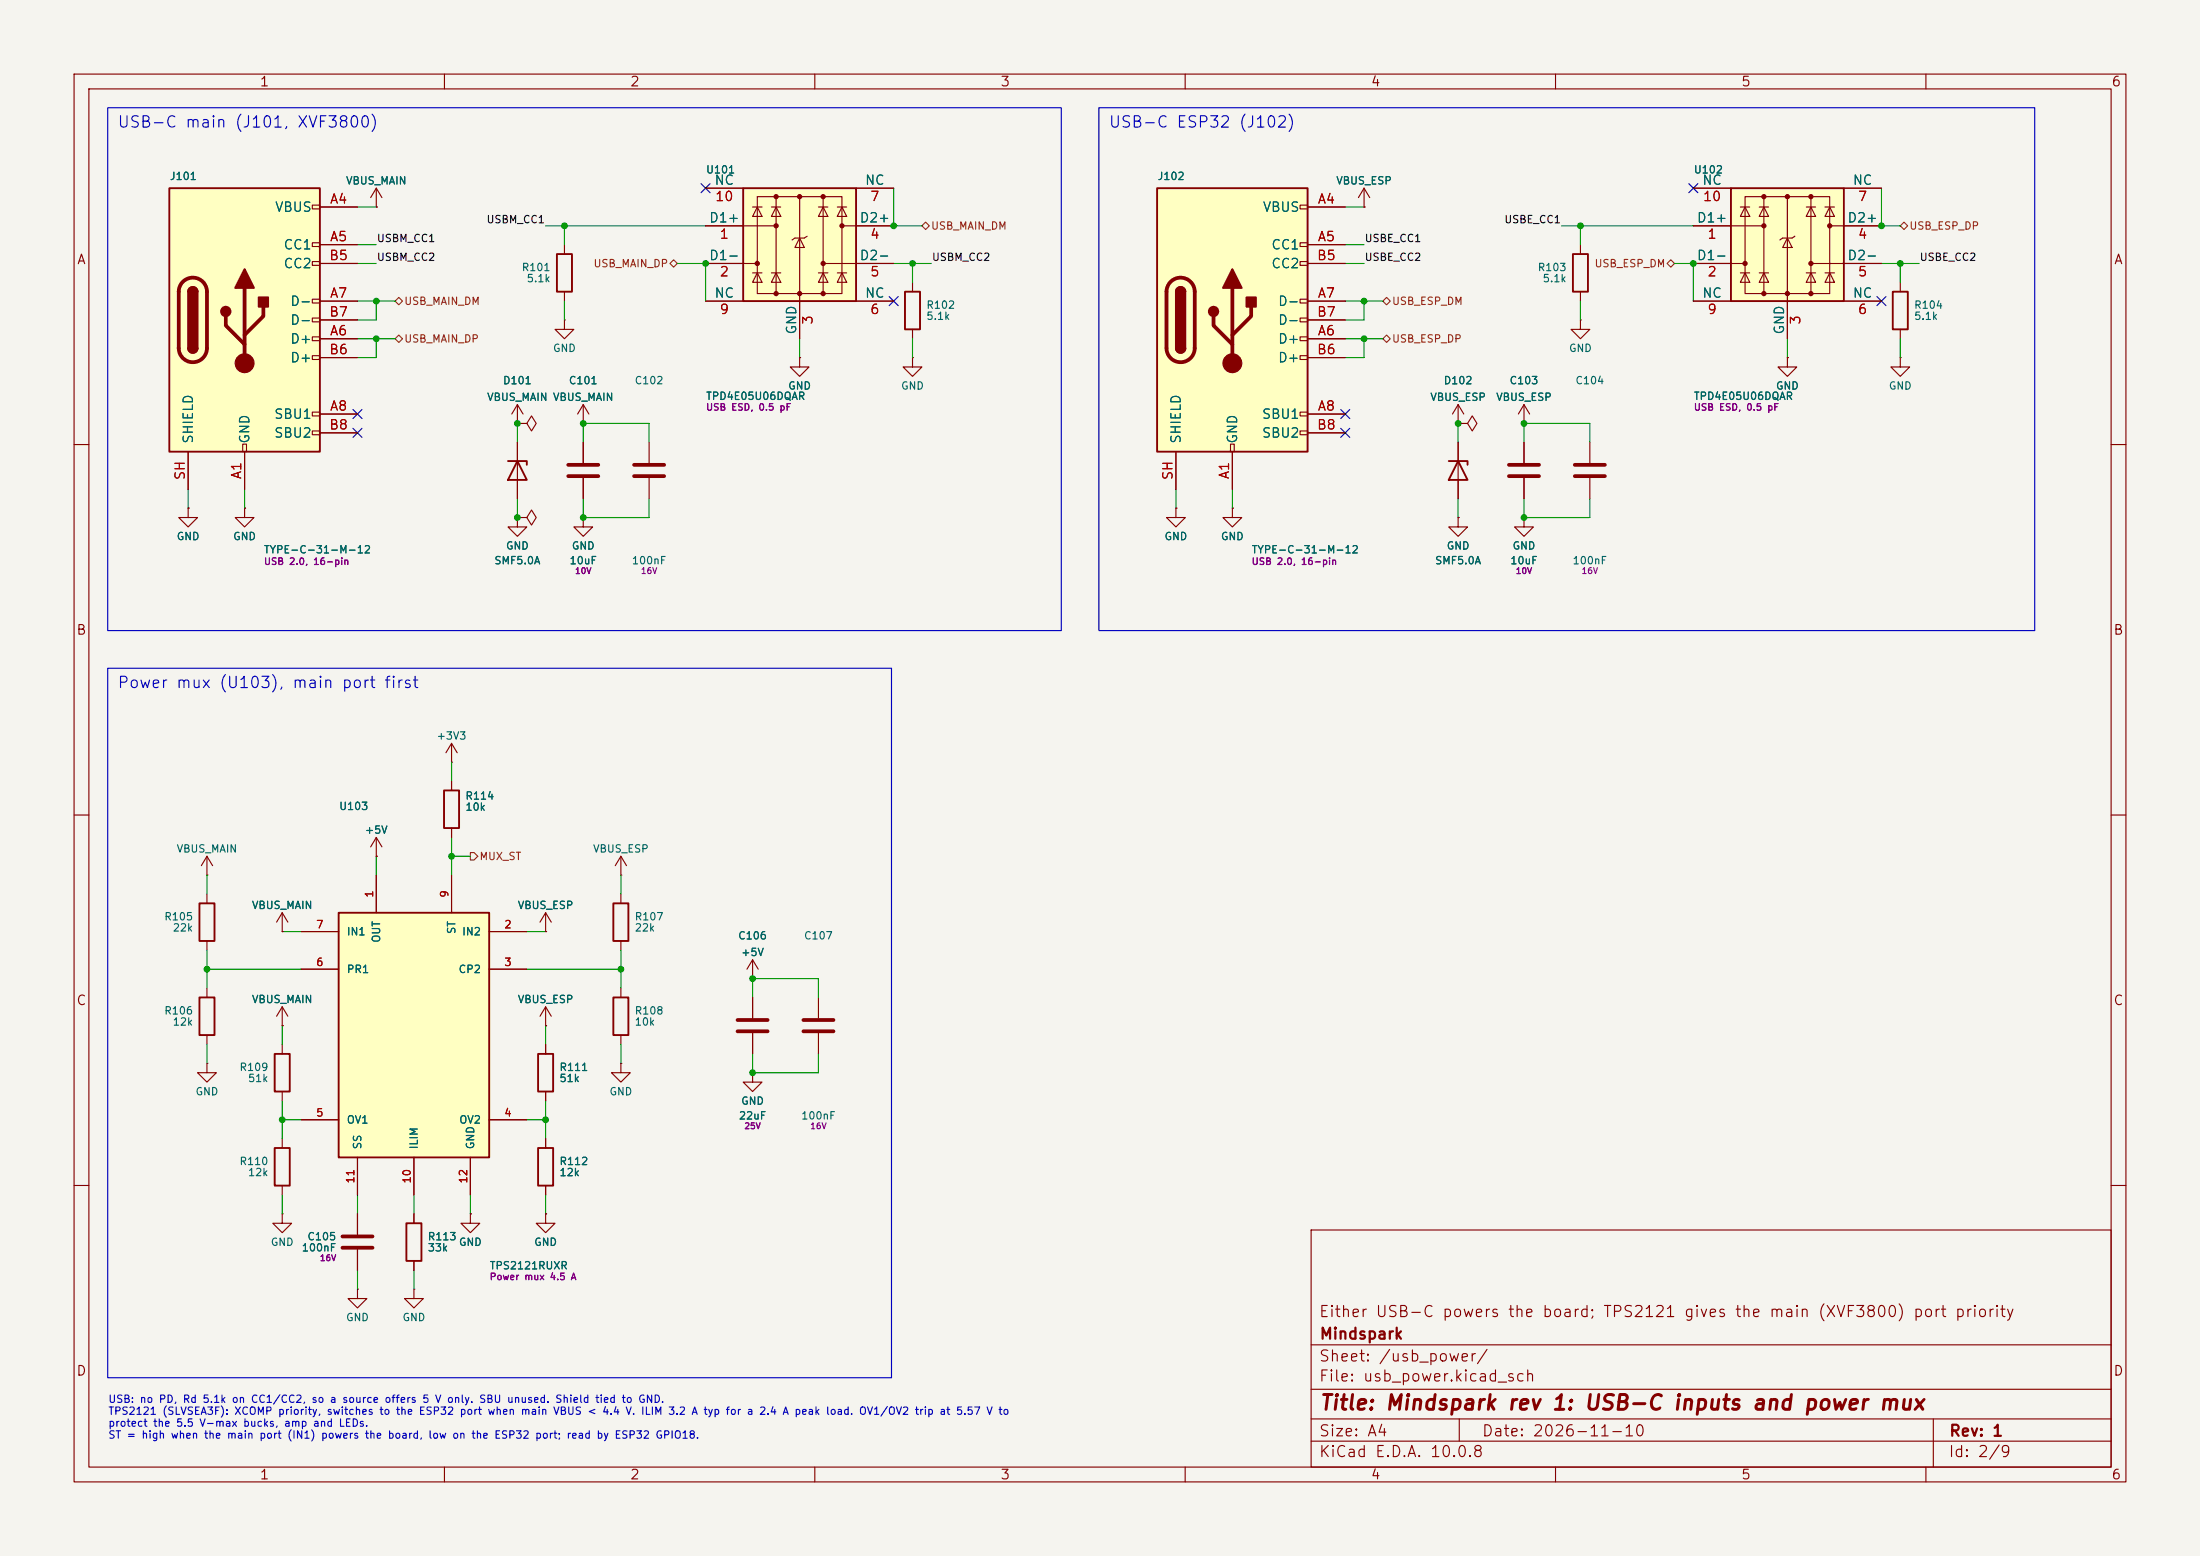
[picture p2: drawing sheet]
<svg xmlns="http://www.w3.org/2000/svg" width="297mm" height="210mm" viewBox="0 0 297 210" stroke-linecap="round" stroke-linejoin="round" font-family="sans-serif">
<path d="M0 0h297v210h-297z" fill="#f5f4ef" stroke="#f5f4ef" stroke-width=".14"/>
<g fill="none" stroke="#840000" stroke-width=".15">
<path d="M10 10h277v190h-277zM12 12h273v186h-273zM60 10v2M110 10v2M160 10v2M210 10v2M260 10v2M256.5 48.3v1.2h1.3l-1.3 1.3-1.2-1.3h1.2M256.5 48.3h.1M10 60h2M25.4 68.6v1.3h1.3l-1.3 1.2-1.3-1.2h1.3M25.4 68.6h.1"/>
<path d="M285 60h2M10 110h2M27.9 118.1h.1M27.9 115.6l-.7 1.2M27.9 115.6l.8 1.2M27.9 115.6v2.5M285 110h2M27.9 133.4v1.2M27.9 139.7v1.3M38.1 138.4h.1M38.1 125.7h.1M38.1 123.2v2.5"/>
<path d="M38.1 135.9v2.5M38.1 135.9l-.8 1.3M38.1 135.9l.8 1.3M38.1 123.2l-.8 1.3M38.1 123.2l.8 1.3M73.7 138.4h.1M73.7 125.7h.1M73.7 123.2v2.5M73.7 135.9v2.5M73.7 135.9l-.8 1.3M73.7 135.9l.7 1.3M73.7 123.2l-.8 1.3"/>
<path d="M73.7 123.2l.7 1.3M83.8 120.7v1.2M83.8 127v1.3M83.8 133.4v1.2M83.8 139.7v1.3M38.1 141v1.2M38.1 147.3v1.3M38.1 153.7v1.2M73.7 141v1.2M73.7 147.3v1.3M73.7 153.7v1.2M10 160h2"/>
<path d="M38.1 163.8v1.3h1.3l-1.3 1.3-1.3-1.3h1.3M38.1 163.8h.1M38.1 160v1.3M48.3 163.8v2.8M48.3 168.7v2.8M55.9 163.8v1.3M55.9 170.2v1.3M63.5 163.8v1.3h1.3l-1.3 1.3-1.3-1.3h1.3M63.5 163.8h.1M73.7 163.8v1.3h1.2l-1.2 1.3-1.3-1.3h1.3M73.7 163.8h.1M73.7 160v1.3"/>
<path d="M177 166h108v32h-108zM285 160h2M60 198v2M110 198v2M160 198v2M177 194.5h108M177 191.5h108M177 187.5h108M177 181.5h108M197 191.5v3M210 198v2M260 198v2"/>
<path d="M261 191.5v6.5"/>
</g>
<path d="M26.9 134.6h2.1v5.1h-2.1zM82.8 121.9h2v5.1h-2zM82.8 134.6h2v5.1h-2zM37.1 142.2h2v5.1h-2zM37.1 154.9h2v5.1h-2zM72.6 142.2h2.1v5.1h-2.1zM72.6 154.9h2.1v5.1h-2.1zM54.9 165.1h2v5.1h-2z" fill="none" stroke="#840000" stroke-width=".25"/>
<path d="M46.2 166.9h4.1M46.2 168.4h4.1" fill="none" stroke="#840000" stroke-width=".51"/>
<path d="M22.9 25.4h20.3v35.6h-20.3z" fill="#ffffc2"/>
<g fill="none" stroke="#840000" stroke-width=".15">
<path d="M42.2 27.7h1v.5h-1zM42.2 32.8h1v.5h-1zM42.2 35.3h1v.5h-1zM43.2 27.9h5.1M43.2 33h5.1M43.2 35.6h5.1M50.8 27.9h.1M50.8 25.4l-.8 1.3M50.8 25.4l.8 1.3M50.8 25.4v2.5M32.8 59.9h.5v1.1h-.5zM42.2 40.4h1v.5h-1z"/>
<path d="M42.2 42.9h1v.5h-1zM42.2 45.5h1v.5h-1zM42.2 48h1v.5h-1zM42.2 55.6h1v.5h-1zM42.2 58.2h1v.5h-1zM43.2 45.7h5.1M43.2 40.6h5.1M43.2 55.9h5.1M43.2 48.3h5.1M43.2 43.2h5.1M43.2 58.4h5.1M196.8 57.2h.1"/>
<path d="M196.8 57.2h1.3l.7-1.1 .6 1.1-.6 1-.7-1M196.8 54.6l-.7 1.3M196.8 54.6l.8 1.3M196.8 54.6v2.6M205.7 57.2h.1M205.7 54.6l-.7 1.3M205.7 54.6l.8 1.3M205.7 54.6v2.6M25.4 61v5M33 68.6v1.3h1.3l-1.3 1.2-1.3-1.2h1.3M33 68.6h.1M33 61v5"/>
<path d="M205.7 69.9v1.2h1.3l-1.3 1.3-1.2-1.3h1.2M205.7 69.9h.1"/>
</g>
<path d="M22.9 25.4h20.3v35.6h-20.3zM25.4 39.4a.64 .64 0 0 1 .6-.7 .64 .64 0 0 1 .7 .7M25.4 47a.64 .64 0 0 0 .6 .6 .64 .64 0 0 0 .7-.6" fill="none" stroke="#840000" stroke-width=".25"/>
<path d="M24.7 38a1.9 1.9 0 0 1 2.1-.4 1.9 1.9 0 0 1 1.1 1.8v7.6a1.91 1.91 0 0 1-1.9 1.9 1.91 1.91 0 0 1-1.9-1.9v-7.6a1.9 1.9 0 0 1 .6-1.4zM33 38.9v10.1M30.5 42.7v1.2l2.5 2.6M35.6 41.4v1.3l-2.6 2.5" fill="none" stroke="#840000" stroke-width=".51"/>
<g fill="#840000" stroke="#840000" stroke-width=".25">
<path d="M25.4 39.4h1.3v7.6h-1.3z"/>
<path d="M25.6 38.9a.64 .64 0 0 1 .7-.1 .64 .64 0 0 1 .4 .6h-1.3z"/>
<path d="M25.4 47h1.3a.64 .64 0 0 1-.7 .6 .64 .64 0 0 1-.6-.6z"/>
<path d="M33 36.3l1.3 2.6h-2.6z"/>
<path d="M34.9 40.1h1.3v1.3h-1.3z"/>
<circle cx="30.5" cy="42" r=".63"/>
</g>
<circle cx="33" cy="49" r="1.27" fill="#840000" stroke="#840000" stroke-width=".15"/>
<path d="M156.2 25.4h20.3v35.6h-20.3z" fill="#ffffc2"/>
<g fill="none" stroke="#840000" stroke-width=".15">
<path d="M175.5 27.7h1v.5h-1zM175.5 32.8h1v.5h-1zM175.5 35.3h1v.5h-1zM176.5 27.9h5.1M176.5 33h5.1M176.5 35.6h5.1M184.1 27.9h.1M184.1 25.4l-.7 1.3M184.1 25.4l.8 1.3M184.1 25.4v2.5M76.2 43.2v1.3h-1.3l1.3 1.2 1.3-1.2h-1.3M76.2 43.2h.1"/>
<path d="M166.1 59.9h.5v1.1h-.5zM175.5 40.4h1v.5h-1zM175.5 42.9h1v.5h-1zM175.5 45.5h1v.5h-1zM175.5 48h1v.5h-1zM175.5 55.6h1v.5h-1zM175.5 58.2h1v.5h-1zM176.5 45.7h5.1M176.5 40.6h5.1M176.5 55.9h5.1M176.5 48.3h5.1M176.5 43.2h5.1"/>
<path d="M176.5 58.4h5.1M196.8 59.7v7.6M205.7 59.7v2.8M214.6 59.7v2.8M158.7 68.6v1.3h1.3l-1.3 1.2-1.2-1.2h1.2M158.7 68.6h.1M158.7 61v5M166.4 68.6v1.3h1.2l-1.2 1.2-1.3-1.2h1.3M166.4 68.6h.1M166.4 61v5M196.8 69.9v1.2h1.3l-1.3 1.3-1.2-1.3h1.2M196.8 69.9h.1"/>
<path d="M205.7 64.5v2.8M214.6 64.5v2.8"/>
</g>
<path d="M156.2 25.4h20.3v35.6h-20.3zM158.7 39.4a.64 .64 0 0 1 .7-.7 .64 .64 0 0 1 .6 .7M158.7 47a.64 .64 0 0 0 .7 .6 .64 .64 0 0 0 .6-.6M195.6 62.2h2.5v.5M196.8 62.2l1.3 2.6h-2.5z" fill="none" stroke="#840000" stroke-width=".25"/>
<path d="M158 38a1.9 1.9 0 0 1 2.1-.4 1.9 1.9 0 0 1 1.2 1.8v7.6a1.91 1.91 0 0 1-1.9 1.9 1.91 1.91 0 0 1-1.9-1.9v-7.6a1.9 1.9 0 0 1 .5-1.4zM166.4 38.9v10.1M163.8 42.7v1.2l2.6 2.6M168.9 41.4v1.3l-2.5 2.5M203.7 62.7h4.1M203.7 64.3h4.1M212.6 62.7h4.1M212.6 64.3h4.1" fill="none" stroke="#840000" stroke-width=".51"/>
<g fill="#840000" stroke="#840000" stroke-width=".25">
<path d="M158.7 39.4h1.3v7.6h-1.3z"/>
<path d="M158.9 38.9a.64 .64 0 0 1 .7-.1 .64 .64 0 0 1 .4 .6h-1.3z"/>
<path d="M158.7 47h1.3a.64 .64 0 0 1-.6 .6 .64 .64 0 0 1-.7-.6z"/>
<path d="M166.4 36.3l1.2 2.6h-2.5z"/>
<path d="M168.3 40.1h1.2v1.3h-1.2z"/>
<circle cx="163.8" cy="42" r=".63"/>
</g>
<circle cx="166.4" cy="49" r="1.27" fill="#840000" stroke="#840000" stroke-width=".15"/>
<path d="M233.7 25.4h15.2v15.2h-15.2z" fill="#ffffc2"/>
<g fill="none" stroke="#840000" stroke-width=".15">
<path d="M76.2 33v1.3M76.2 39.4v1.2M123.2 38.1v1.3M213.4 33v1.3M213.4 39.4v1.2M228.6 30.5h9.5M228.6 35.6h7M228.6 25.4h5.1M234.9 27.9h1.3M234.9 36.8h1.3M235.6 26.5h11.4v13.1h-11.4zM235.6 27.9l.6 1.3h-1.3z"/>
<path d="M235.6 36.8l.6 1.3h-1.3zM237.5 27.9h1.3M237.5 36.8h1.3M238.1 27.9l.7 1.3h-1.3zM238.1 36.8l.7 1.3h-1.3zM238.1 26.5v13.1M241.3 32.1l.6 1.3h-1.2zM241.3 26.5v19.2M242.3 31.9l-.4 .2h-1.2l-.4 .3M243.8 27.9h1.3M243.8 36.8h1.3M244.5 27.9l.6 1.3h-1.3z"/>
<path d="M244.5 36.8l.6 1.3h-1.3zM244.5 26.5v13.1M244.5 35.6h9.5M246.4 27.9h1.2M246.4 36.8h1.2M247 27.9l.6 1.3h-1.2zM247 36.8l.6 1.3h-1.2zM247 30.5h7M248.9 25.4h5.1M256.5 38.1v1.3M69.8 57.2h1.3l.7-1.1 .6 1.1-.6 1-.7-1M69.8 57.2h.1"/>
<path d="M69.8 59.7v7.6M78.7 59.7v2.8M87.6 59.7v2.8M123.2 48.3v1.2h1.3l-1.3 1.3-1.3-1.3h1.3M123.2 48.3h.1M123.2 44.5v1.2M213.4 43.2v1.3h-1.3l1.3 1.2 1.2-1.2h-1.2M213.4 43.2h.1M228.6 40.6h5.1M241.3 48.3v1.2h1.3l-1.3 1.3-1.3-1.3h1.3M241.3 48.3h.1M248.9 40.6h5.1"/>
<path d="M256.5 44.5v1.2M69.8 69.9v1.2h1.3l-1.3 1.3-1.2-1.3h1.2M69.8 69.9h.1M69.8 69.9h1.3l.7-1.1 .6 1.1-.6 1-.7-1M78.7 69.9v1.2h1.3l-1.3 1.3-1.2-1.3h1.2M78.7 69.9h.1M78.7 64.5v2.8M87.6 64.5v2.8M50.8 115.6h.1M50.8 113l-.8 1.3M50.8 113l.8 1.3M50.8 113v2.6"/>
<path d="M61 102.9h.1M61 100.3l-.8 1.3M61 100.3l.7 1.3M61 100.3v2.6M61 105.4v1.3M61 111.8v1.2M27.9 120.7v1.2M27.9 127v1.3M27.9 143.5v1.3h1.3l-1.3 1.3-1.2-1.3h1.2M27.9 143.5h.1M48.3 174v1.3h1.2l-1.2 1.2-1.3-1.2h1.3M48.3 174h.1"/>
<path d="M55.9 174v1.3h1.2l-1.2 1.2-1.3-1.2h1.3M55.9 174h.1"/>
</g>
<path d="M75.2 34.3h2v5.1h-2zM122.2 39.4h2v5.1h-2zM212.3 34.3h2.1v5.1h-2.1zM233.7 25.4h15.2v15.2h-15.2zM255.5 39.4h2.1v5.1h-2.1zM68.6 62.2h2.5v.5M69.8 62.2l1.3 2.6h-2.5zM59.9 106.7h2.1v5.1h-2.1zM26.9 121.9h2.1v5.1h-2.1z" fill="none" stroke="#840000" stroke-width=".25"/>
<g fill="#840000" stroke="#840000" stroke-width=".15">
<circle cx="235.6" cy="35.6" r=".28"/>
<circle cx="238.1" cy="26.5" r=".28"/>
<circle cx="238.1" cy="30.5" r=".28"/>
<circle cx="238.1" cy="39.6" r=".28"/>
<circle cx="241.3" cy="26.5" r=".28"/>
<circle cx="241.3" cy="39.6" r=".28"/>
<circle cx="244.5" cy="26.5" r=".28"/>
<circle cx="244.5" cy="35.6" r=".28"/>
<circle cx="244.5" cy="39.6" r=".28"/>
<circle cx="247" cy="30.5" r=".28"/>
</g>
<path d="M76.7 62.7h4.1M76.7 64.3h4.1M85.6 62.7h4.1M85.6 64.3h4.1" fill="none" stroke="#840000" stroke-width=".51"/>
<path d="M100.3 25.4h15.3v15.2h-15.3z" fill="#ffffc2"/>
<g fill="none" stroke="#840000" stroke-width=".15">
<path d="M95.2 30.5h9.6M95.2 35.6h7M95.2 25.4h5.1M101.6 27.9h1.3M101.6 36.8h1.3M102.2 26.5h11.5v13.1h-11.5zM102.2 27.9l.7 1.3h-1.3zM102.2 36.8l.7 1.3h-1.3zM104.1 27.9h1.3M104.1 36.8h1.3M104.8 27.9l.6 1.3h-1.3zM104.8 36.8l.6 1.3h-1.3z"/>
<path d="M104.8 26.5v13.1M107.9 32.1l.7 1.3h-1.3zM107.9 26.5v19.2M109 31.9l-.4 .2h-1.3l-.4 .3M110.5 27.9h1.3M110.5 36.8h1.3M111.1 27.9l.7 1.3h-1.3zM111.1 36.8l.7 1.3h-1.3zM111.1 26.5v13.1M111.1 35.6h9.5M113 27.9h1.3M113 36.8h1.3"/>
<path d="M113.7 27.9l.6 1.3h-1.3zM113.7 36.8l.6 1.3h-1.3zM113.7 30.5h6.9M115.6 25.4h5M95.2 40.6h5.1M115.6 40.6h5M110.5 134.6v2.8M110.5 139.4v2.8M101.6 144.8v1.3h1.3l-1.3 1.2-1.3-1.2h1.3M101.6 144.8h.1"/>
</g>
<path d="M100.3 25.4h15.3v15.2h-15.3z" fill="none" stroke="#840000" stroke-width=".25"/>
<g fill="#840000" stroke="#840000" stroke-width=".15">
<circle cx="102.2" cy="35.6" r=".28"/>
<circle cx="104.8" cy="26.5" r=".28"/>
<circle cx="104.8" cy="30.5" r=".28"/>
<circle cx="104.8" cy="39.6" r=".28"/>
<circle cx="107.9" cy="26.5" r=".28"/>
<circle cx="107.9" cy="39.6" r=".28"/>
<circle cx="111.1" cy="26.5" r=".28"/>
<circle cx="111.1" cy="35.6" r=".28"/>
<circle cx="111.1" cy="39.6" r=".28"/>
<circle cx="113.7" cy="30.5" r=".28"/>
</g>
<path d="M108.5 137.7h4M108.5 139.2h4" fill="none" stroke="#840000" stroke-width=".51"/>
<path d="M45.7 123.2h20.3v33h-20.3z" fill="#ffffc2"/>
<path d="M45.7 123.2h20.3v33h-20.3z" fill="none" stroke="#840000" stroke-width=".25"/>
<g fill="none" stroke="#840000" stroke-width=".15">
<path d="M43.2 27.9h5.1M43.2 33h5.1M43.2 35.6h5.1M50.8 27.9h.1M95.2 35.6h5.1M95.2 30.5h5.1M95.2 25.4h5.1M115.6 35.6h5M115.6 30.5h5M115.6 25.4h5M176.5 27.9h5.1M176.5 33h5.1"/>
<path d="M176.5 35.6h5.1M184.1 27.9h.1M228.6 35.6h5.1M228.6 30.5h5.1M228.6 25.4h5.1M248.9 35.6h5.1M248.9 30.5h5.1M248.9 25.4h5.1M43.2 45.7h5.1M43.2 40.6h5.1M43.2 55.9h5.1M43.2 48.3h5.1"/>
<path d="M43.2 43.2h5.1M43.2 58.4h5.1M69.8 57.2h.1M69.8 54.6l-.7 1.3M69.8 54.6l.8 1.3M69.8 54.6v2.6M69.8 59.7v2.5M78.7 57.2h.1M78.7 54.6l-.7 1.3M78.7 54.6l.8 1.3M78.7 54.6v2.6M78.7 59.7v2.8"/>
<path d="M95.2 40.6h5.1M107.9 48.3v1.2h1.3l-1.3 1.3-1.2-1.3h1.2M107.9 48.3h.1M107.9 40.6v5.1M115.6 40.6h5M176.5 45.7h5.1M176.5 40.6h5.1M176.5 55.9h5.1M176.5 48.3h5.1M176.5 43.2h5.1M176.5 58.4h5.1M196.8 57.2h.1"/>
<path d="M196.8 59.7v2.5M205.7 57.2h.1M205.7 59.7v2.8M228.6 40.6h5.1M241.3 48.3h.1M241.3 40.6v5.1M248.9 40.6h5.1M25.4 68.6h.1M25.4 61v5M33 68.6h.1M33 61v5M69.8 69.9h.1"/>
<path d="M69.8 64.8v2.5M78.7 69.9h.1M78.7 64.5v2.8M158.7 68.6h.1M158.7 61v5M166.4 68.6h.1M166.4 61v5M196.8 69.9h.1M196.8 64.8v2.5M205.7 69.9h.1M205.7 64.5v2.8M50.8 115.6h.1"/>
<path d="M50.8 118.1v5.1M61 105.4v1.3M61 111.8v1.2M61 118.1v5.1M83.8 118.1h.1M83.8 115.6l-.7 1.2M83.8 115.6l.8 1.2M83.8 115.6v2.5M38.1 125.7h.1M38.1 138.4h.1M40.6 125.7h5.1M40.6 130.8h5.1"/>
<path d="M66 125.7h5.1M66 130.8h5.1M73.7 125.7h.1M73.7 138.4h.1M101.6 132.1h.1M101.6 129.5v2.6M101.6 134.6v2.8M101.6 139.4v2.8M101.6 129.5l-.8 1.3M101.6 129.5l.8 1.3M40.6 151.1h5.1M48.3 156.2v5.1"/>
<path d="M55.9 156.2v5.1M63.5 156.2v5.1M66 151.1h5.1M73.7 141v1.2M73.7 147.3v1.3M73.7 153.7v1.2M83.8 143.5v1.3h1.3l-1.3 1.3-1.3-1.3h1.3M83.8 143.5h.1M101.6 144.8h.1M48.3 163.8v2.8M48.3 168.7v2.8M55.9 163.8v1.3"/>
<path d="M55.9 170.2v1.3M63.5 163.8h.1M73.7 163.8h.1M73.7 160v1.3"/>
</g>
<path d="M99.6 137.7h4M99.6 139.2h4" fill="none" stroke="#840000" stroke-width=".51"/>
<path d="M90.9 35.1l.5 .5-.5 .5-.5-.5zM124.5 30.5l.5-.5 .5 .5-.5 .5zM225.1 35.6l.5-.5 .5 .5-.5 .5zM256.5 30.5l.5-.5 .5 .5-.5 .5zM53.8 40.1l.5 .5-.5 .5-.5-.5zM53.8 45.2l.5 .5-.5 .5-.5-.5zM186.7 40.6l.5-.5 .5 .5-.5 .5zM186.7 45.7l.5-.5 .5 .5-.5 .5zM63.5 115.1h.5l.5 .5-.5 .5h-.5z" fill="none" stroke="#725600" stroke-width=".15"/>
<g fill="none" stroke="#009600" stroke-width=".15">
<path d="M48.3 33h2.5M48.3 35.6h2.5M48.3 27.9h2.5M73.7 30.5h21.5M76.2 30.5v2.5M91.4 35.6h3.8v5M120.6 25.4v5.1h3.9M120.6 35.6h5.1M123.2 35.6v2.5M181.6 33h2.5M181.6 35.6h2.5M181.6 27.9h2.5"/>
<path d="M210.8 30.5h17.8M213.4 30.5v2.5M226.1 35.6h2.5v5M254 25.4v5.1h2.5M254 35.6h5.1M256.5 35.6v2.5M48.3 40.6h5M48.3 45.7h5M50.8 40.6v2.6h-2.5M50.8 45.7v2.6h-2.5M69.8 57.2v2.5M76.2 40.6v2.6"/>
<path d="M78.7 59.7v-2.5h8.9v2.5M107.9 45.7v2.6M123.2 45.7v2.6M181.6 40.6h5.1M181.6 45.7h5.1M184.1 40.6v2.6h-2.5M184.1 45.7v2.6h-2.5M196.8 57.2v2.5M205.7 59.7v-2.5h8.9v2.5M213.4 40.6v2.6M241.3 45.7v2.6M256.5 45.7v2.6"/>
<path d="M25.4 66v2.6M33 66v2.6M69.8 67.3v2.6M78.7 67.3v2.6h8.9v-2.6M158.7 66v2.6M166.4 66v2.6M196.8 67.3v2.6M205.7 67.3v2.6h8.9v-2.6M27.9 118.1v2.6M50.8 115.6v2.5M61 102.9v2.5M61 113v5.1"/>
<path d="M61 115.6h2.5M83.8 118.1v2.6M27.9 128.3v5.1M27.9 130.8h12.7M38.1 138.4v2.6M38.1 125.7h2.5M71.1 130.8h12.7M71.1 125.7h2.6M73.7 138.4v2.6M83.8 128.3v5.1M101.6 134.6v-2.5h8.9v2.5M27.9 141v2.5"/>
<path d="M38.1 151.1h2.5M38.1 148.6v5.1M71.1 151.1h2.6M73.7 148.6v5.1M83.8 141v2.5M101.6 142.2v2.6h8.9v-2.6M38.1 161.3v2.5M48.3 161.3v2.5M48.3 171.5v2.5M55.9 161.3v2.5M55.9 171.5v2.5M63.5 161.3v2.5"/>
<path d="M73.7 161.3v2.5"/>
</g>
<g fill="none" stroke="#000084" stroke-width=".15">
<path d="M94.6 24.8l1.3 1.2M95.9 24.8l-1.3 1.2M228 24.8l1.2 1.2M229.2 24.8l-1.2 1.2M47.7 57.8l1.2 1.2M47.7 55.3l1.2 1.2M48.9 57.8l-1.2 1.2M48.9 55.3l-1.2 1.2M120 40l1.3 1.2M121.3 40l-1.3 1.2M181 55.3l1.2 1.2M181 57.8l1.2 1.2"/>
<path d="M182.2 55.3l-1.2 1.2M182.2 57.8l-1.2 1.2M253.4 40l1.2 1.2M254.6 40l-1.2 1.2"/>
</g>
<path d="M14.5 14.5h128.8v70.6h-128.8zM148.4 14.5h126.3v70.6h-126.3zM14.5 90.2h105.9v95.8h-105.9z" fill="none" stroke="#0000c2" stroke-width=".15"/>
<g fill="#009600">
<circle cx="50.8" cy="40.6" r=".46"/>
<circle cx="50.8" cy="45.7" r=".46"/>
<circle cx="101.6" cy="144.8" r=".46"/>
<circle cx="101.6" cy="132.1" r=".46"/>
<circle cx="38.1" cy="151.1" r=".46"/>
<circle cx="73.7" cy="151.1" r=".46"/>
<circle cx="83.8" cy="130.8" r=".46"/>
<circle cx="27.9" cy="130.8" r=".46"/>
<circle cx="61" cy="115.6" r=".46"/>
<circle cx="196.8" cy="57.2" r=".46"/>
<circle cx="184.1" cy="45.7" r=".46"/>
<circle cx="184.1" cy="40.6" r=".46"/>
<circle cx="205.7" cy="69.9" r=".46"/>
<circle cx="205.7" cy="57.2" r=".46"/>
<circle cx="254" cy="30.5" r=".46"/>
<circle cx="256.5" cy="35.6" r=".46"/>
<circle cx="228.6" cy="35.6" r=".46"/>
<circle cx="213.4" cy="30.5" r=".46"/>
<circle cx="123.2" cy="35.6" r=".46"/>
<circle cx="120.6" cy="30.5" r=".46"/>
<circle cx="76.2" cy="30.5" r=".46"/>
<circle cx="95.2" cy="35.6" r=".46"/>
<circle cx="69.8" cy="57.2" r=".46"/>
<circle cx="78.7" cy="57.2" r=".46"/>
<circle cx="69.8" cy="69.9" r=".46"/>
<circle cx="78.7" cy="69.9" r=".46"/>
</g>
<text font-size="2" fill="#840000" x="178" y="190.8">Title: Mindspark rev 1: USB-C inputs and power mux</text>
<g font-size="1.5" fill="#0000c2">
<text x="15.8" y="17.6">USB-C main (J101, XVF3800)</text>
<text x="149.6" y="17.6">USB-C ESP32 (J102)</text>
<text x="15.8" y="93.3">Power mux (U103), main port first</text>
</g>
<g font-size="1.5" fill="#840000">
<text x="178" y="178.1">Either USB-C powers the board; TPS2121 gives the main (XVF3800) port priority</text>
<text x="178" y="184.1">Sheet: /usb_power/</text>
<text x="178" y="181.1">Mindspark</text>
<text x="178" y="186.8">File: usb_power.kicad_sch</text>
<text x="178" y="197">KiCad E.D.A. 10.0.8</text>
<text x="178" y="194.2">Size: A4</text>
<text x="200" y="194.2">Date: 2026-11-10</text>
<text x="263" y="197">Id: 2/9</text>
<text x="263" y="194.2">Rev: 1</text>
</g>
<g font-size="1.3" fill="#840000">
<text x="35" y="12">1</text>
<text x="85" y="12">2</text>
<text x="135" y="12">3</text>
<text x="185" y="12">4</text>
<text x="235" y="12">5</text>
<text x="285" y="12">6</text>
<text x="10.3" y="36">A</text>
<text x="285.3" y="36">A</text>
<text x="10.2" y="86">B</text>
<text x="285.2" y="86">B</text>
<text x="10.2" y="136">C</text>
<text x="285.2" y="136">C</text>
<text x="10.2" y="186">D</text>
<text x="285.2" y="186">D</text>
<text x="35" y="200">1</text>
<text x="85" y="200">2</text>
<text x="135" y="200">3</text>
<text x="185" y="200">4</text>
<text x="235" y="200">5</text>
<text x="285" y="200">6</text>
</g>
<g font-size="1.3" fill="#006464">
<text x="37" y="28.9">VBUS</text>
<text x="96.4" y="25.3">NC</text>
<text x="116.7" y="25.3">NC</text>
<text x="170.4" y="28.9">VBUS</text>
<text x="229.7" y="25.3">NC</text>
<text x="250" y="25.3">NC</text>
<text x="38.2" y="34">CC1</text>
<text x="95.6" y="30.3">D1+</text>
<text x="95.6" y="35.4">D1-</text>
<text x="116" y="30.3">D2+</text>
<text x="116" y="35.4">D2-</text>
<text x="171.5" y="34">CC1</text>
<text x="229" y="30.3">D1+</text>
<text x="229" y="35.4">D1-</text>
<text x="249.3" y="30.3">D2+</text>
<text x="249.3" y="35.4">D2-</text>
<text x="38.2" y="36.5">CC2</text>
<text x="39.1" y="41.6">D-</text>
<text x="96.4" y="40.5">NC</text>
<text x="116.7" y="40.5">NC</text>
<text x="171.5" y="36.5">CC2</text>
<text x="172.4" y="41.6">D-</text>
<text x="229.7" y="40.5">NC</text>
<text x="250" y="40.5">NC</text>
<text x="39.1" y="46.7">D+</text>
<text x="39.1" y="44.1">D-</text>
<text x="107.8" y="45.2" transform="rotate(-90 107.8 45.2)">GND</text>
<text x="172.4" y="46.7">D+</text>
<text x="172.4" y="44.1">D-</text>
<text x="241.2" y="45.2" transform="rotate(-90 241.2 45.2)">GND</text>
<text x="39.1" y="49.2">D+</text>
<text x="172.4" y="49.2">D+</text>
<text x="26.4" y="60" transform="rotate(-90 26.4 60)">SHIELD</text>
<text x="34" y="60" transform="rotate(-90 34 60)">GND</text>
<text x="36.9" y="56.8">SBU1</text>
<text x="36.9" y="59.4">SBU2</text>
<text x="159.7" y="60" transform="rotate(-90 159.7 60)">SHIELD</text>
<text x="167.3" y="60" transform="rotate(-90 167.3 60)">GND</text>
<text x="170.3" y="56.8">SBU1</text>
<text x="170.3" y="59.4">SBU2</text>
</g>
<g font-size="1.3" fill="#a90000">
<text x="44.4" y="27.8">A4</text>
<text x="96.5" y="27.5">10</text>
<text x="117.4" y="27.5">7</text>
<text x="177.8" y="27.8">A4</text>
<text x="229.8" y="27.5">10</text>
<text x="250.7" y="27.5">7</text>
<text x="44.4" y="35.4">B5</text>
<text x="44.4" y="32.9">A5</text>
<text x="97.1" y="32.5">1</text>
<text x="117.4" y="32.5">4</text>
<text x="177.7" y="35.4">B5</text>
<text x="177.8" y="32.9">A5</text>
<text x="230.4" y="32.5">1</text>
<text x="250.7" y="32.5">4</text>
<text x="44.4" y="40.5">A7</text>
<text x="97.1" y="37.6">2</text>
<text x="117.4" y="37.6">5</text>
<text x="177.8" y="40.5">A7</text>
<text x="230.4" y="37.6">2</text>
<text x="250.7" y="37.6">5</text>
<text x="44.4" y="43">B7</text>
<text x="44.4" y="45.6">A6</text>
<text x="97.1" y="42.7">9</text>
<text x="110" y="43.9" transform="rotate(-90 110 43.9)">3</text>
<text x="117.4" y="42.7">6</text>
<text x="177.7" y="43">B7</text>
<text x="177.8" y="45.6">A6</text>
<text x="230.4" y="42.7">9</text>
<text x="243.4" y="43.9" transform="rotate(-90 243.4 43.9)">3</text>
<text x="250.7" y="42.7">6</text>
<text x="44.4" y="48.1">B6</text>
<text x="177.7" y="48.1">B6</text>
<text x="44.4" y="58.3">B8</text>
<text x="44.4" y="55.7">A8</text>
<text x="177.7" y="58.3">B8</text>
<text x="177.8" y="55.7">A8</text>
<text x="25.3" y="64.9" transform="rotate(-90 25.3 64.9)">SH</text>
<text x="32.9" y="64.8" transform="rotate(-90 32.9 64.8)">A1</text>
<text x="158.6" y="64.9" transform="rotate(-90 158.6 64.9)">SH</text>
<text x="166.2" y="64.8" transform="rotate(-90 166.2 64.8)">A1</text>
</g>
<g font-size="1" fill="#006464">
<text x="95.2" y="23.7">U101</text>
<text x="228.6" y="23.7">U102</text>
<text x="22.8" y="24.5">J101</text>
<text x="46.6" y="25.1">VBUS_MAIN</text>
<text x="156.2" y="24.5">J102</text>
<text x="180.3" y="25.1">VBUS_ESP</text>
<text x="70.4" y="36.8">R101</text>
<text x="71" y="38.3">5.1k</text>
<text x="125" y="41.9">R102</text>
<text x="207.5" y="36.8">R103</text>
<text x="208.2" y="38.3">5.1k</text>
<text x="258.3" y="41.9">R104</text>
<text x="74.6" y="47.7">GND</text>
<text x="125" y="43.4">5.1k</text>
<text x="211.7" y="47.7">GND</text>
<text x="258.3" y="43.4">5.1k</text>
<text x="67.8" y="52.1">D101</text>
<text x="76.7" y="52.1">C101</text>
<text x="85.6" y="52.1">C102</text>
<text x="106.3" y="52.8">GND</text>
<text x="121.6" y="52.8">GND</text>
<text x="194.8" y="52.1">D102</text>
<text x="203.7" y="52.1">C103</text>
<text x="212.6" y="52.1">C104</text>
<text x="239.7" y="52.8">GND</text>
<text x="254.9" y="52.8">GND</text>
<text x="65.7" y="54.4">VBUS_MAIN VBUS_MAIN</text>
<text x="95.2" y="54.2">TPD4E05U06DQAR</text>
<text x="193" y="54.4">VBUS_ESP</text>
<text x="201.9" y="54.4">VBUS_ESP</text>
<text x="228.6" y="54.2">TPD4E05U06DQAR</text>
<text x="23.8" y="73.1">GND</text>
<text x="31.4" y="73.1">GND</text>
<text x="35.5" y="74.9">TYPE-C-31-M-12</text>
<text x="66.7" y="76.4">SMF5.0A</text>
<text x="68.2" y="74.4">GND</text>
<text x="76.8" y="76.4">10uF</text>
<text x="77.1" y="74.4">GND</text>
<text x="85.2" y="76.4">100nF</text>
<text x="157.1" y="73.1">GND</text>
<text x="164.7" y="73.1">GND</text>
<text x="168.9" y="74.9">TYPE-C-31-M-12</text>
<text x="193.7" y="76.4">SMF5.0A</text>
<text x="195.2" y="74.4">GND</text>
<text x="203.8" y="76.4">10uF</text>
<text x="204.1" y="74.4">GND</text>
<text x="212.2" y="76.4">100nF</text>
<text x="58.9" y="100.1">+3V3</text>
<text x="45.7" y="109.6">U103</text>
<text x="49.2" y="112.8">+5V</text>
<text x="62.7" y="108.2">R114</text>
<text x="62.7" y="109.7">10k</text>
<text x="23.8" y="115.3">VBUS_MAIN</text>
<text x="80" y="115.3">VBUS_ESP</text>
<text x="22.1" y="124.5">R105</text>
<text x="23.2" y="126">22k</text>
<text x="33.9" y="122.9">VBUS_MAIN</text>
<text x="69.8" y="122.9">VBUS_ESP</text>
<text x="85.6" y="124.5">R107</text>
<text x="85.6" y="126">22k</text>
<text x="46.7" y="131.6">PR1</text>
<text x="46.7" y="126.5">IN1</text>
<text x="51.6" y="127.3" transform="rotate(-90 51.6 127.3)">OUT</text>
<text x="61.7" y="126.1" transform="rotate(-90 61.7 126.1)">ST</text>
<text x="61.8" y="131.6">CP2</text>
<text x="62.3" y="126.5">IN2</text>
<text x="99.6" y="127">C106</text>
<text x="100" y="129.3">+5V</text>
<text x="108.5" y="127">C107</text>
<text x="22.1" y="137.2">R106</text>
<text x="33.9" y="135.6">VBUS_MAIN</text>
<text x="69.8" y="135.6">VBUS_ESP</text>
<text x="85.6" y="137.2">R108</text>
<text x="23.2" y="138.7">12k</text>
<text x="85.6" y="138.7">10k</text>
<text x="26.3" y="148.1">GND</text>
<text x="32.3" y="144.8">R109</text>
<text x="33.4" y="146.3">51k</text>
<text x="75.4" y="144.8">R111</text>
<text x="75.4" y="146.3">51k</text>
<text x="82.2" y="148.1">GND</text>
<text x="100" y="149.3">GND</text>
<text x="46.7" y="151.9">OV1</text>
<text x="49" y="155.2" transform="rotate(-90 49 155.2)">SS</text>
<text x="56.6" y="155.2" transform="rotate(-90 56.6 155.2)">ILIM</text>
<text x="61.9" y="151.9">OV2</text>
<text x="64.3" y="155.2" transform="rotate(-90 64.3 155.2)">GND</text>
<text x="99.7" y="151.3">22uF</text>
<text x="108.1" y="151.3">100nF</text>
<text x="32.3" y="157.5">R110</text>
<text x="33.4" y="159">12k</text>
<text x="75.4" y="157.5">R112</text>
<text x="75.4" y="159">12k</text>
<text x="41.4" y="167.6">C105</text>
<text x="57.7" y="167.6">R113</text>
<text x="36.5" y="168.4">GND</text>
<text x="40.7" y="169.1">100nF</text>
<text x="57.7" y="169.1">33k</text>
<text x="61.9" y="168.4">GND</text>
<text x="66" y="171.6">TPS2121RUXR</text>
<text x="72" y="168.4">GND</text>
<text x="46.6" y="178.6">GND</text>
<text x="54.3" y="178.6">GND</text>
</g>
<g font-size="1" fill="#0f0f0f">
<text x="50.8" y="32.9">USBM_CC1</text>
<text x="50.8" y="35.5">USBM_CC2</text>
<text x="65.6" y="30.4">USBM_CC1</text>
<text x="125.7" y="35.5">USBM_CC2</text>
<text x="184.2" y="35.5">USBE_CC2</text>
<text x="184.2" y="32.9">USBE_CC1</text>
<text x="203" y="30.4">USBE_CC1</text>
<text x="259.1" y="35.5">USBE_CC2</text>
</g>
<g font-size="1" fill="#725600">
<text x="125.6" y="31.2">USB_MAIN_DM</text>
<text x="257.7" y="31.2">USB_ESP_DP</text>
<text x="54.5" y="41.4">USB_MAIN_DM</text>
<text x="80" y="36.3">USB_MAIN_DP</text>
<text x="187.8" y="41.4">USB_ESP_DM</text>
<text x="215.2" y="36.3">USB_ESP_DM</text>
<text x="54.5" y="46.5">USB_MAIN_DP</text>
<text x="187.8" y="46.5">USB_ESP_DP</text>
<text x="64.7" y="116.3">MUX_ST</text>
</g>
<g font-size="1" fill="#a90000">
<text x="42.6" y="125.5">7</text>
<text x="50.6" y="121.2" transform="rotate(-90 50.6 121.2)">1</text>
<text x="60.8" y="121.2" transform="rotate(-90 60.8 121.2)">9</text>
<text x="68" y="125.5">2</text>
<text x="42.6" y="130.6">6</text>
<text x="68" y="130.6">3</text>
<text x="42.6" y="150.9">5</text>
<text x="68" y="150.9">4</text>
<text x="48.1" y="159.8" transform="rotate(-90 48.1 159.8)">11</text>
<text x="55.7" y="159.8" transform="rotate(-90 55.7 159.8)">10</text>
<text x="63.3" y="159.8" transform="rotate(-90 63.3 159.8)">12</text>
</g>
<g font-size="1" fill="#0000c2">
<text x="14.5" y="189.6">USB: no PD, Rd 5.1k on CC1/CC2, so a source offers 5 V only. SBU unused. Shield tied to GND.</text>
<text x="14.5" y="191.2">TPS2121 (SLVSEA3F): XCOMP priority, switches to the ESP32 port when main VBUS &lt; 4.4 V. ILIM 3.2 A typ for a 2.4 A peak load. OV1/OV2 trip at 5.57 V to</text>
<text x="14.5" y="192.8">protect the 5.5 V-max bucks, amp and LEDs.</text>
<text x="14.5" y="194.4">ST = high when the main port (IN1) powers the board, low on the ESP32 port; read by ESP32 GPIO18.</text>
</g>
<g font-size=".9" fill="#840084">
<text x="95.2" y="55.6">USB ESD, 0.5 pF</text>
<text x="228.6" y="55.6">USB ESD, 0.5 pF</text>
<text x="35.5" y="76.5">USB 2.0, 16-pin</text>
<text x="168.9" y="76.5">USB 2.0, 16-pin</text>
<text x="66" y="173">Power mux 4.5 A</text>
</g>
<g font-size=".8" fill="#840084">
<text x="77.6" y="77.7">10V</text>
<text x="86.4" y="77.7">16V</text>
<text x="204.6" y="77.7">10V</text>
<text x="213.4" y="77.7">16V</text>
<text x="100.4" y="152.6">25V</text>
<text x="109.3" y="152.6">16V</text>
<text x="43.1" y="170.4">16V</text>
</g>
</svg>
